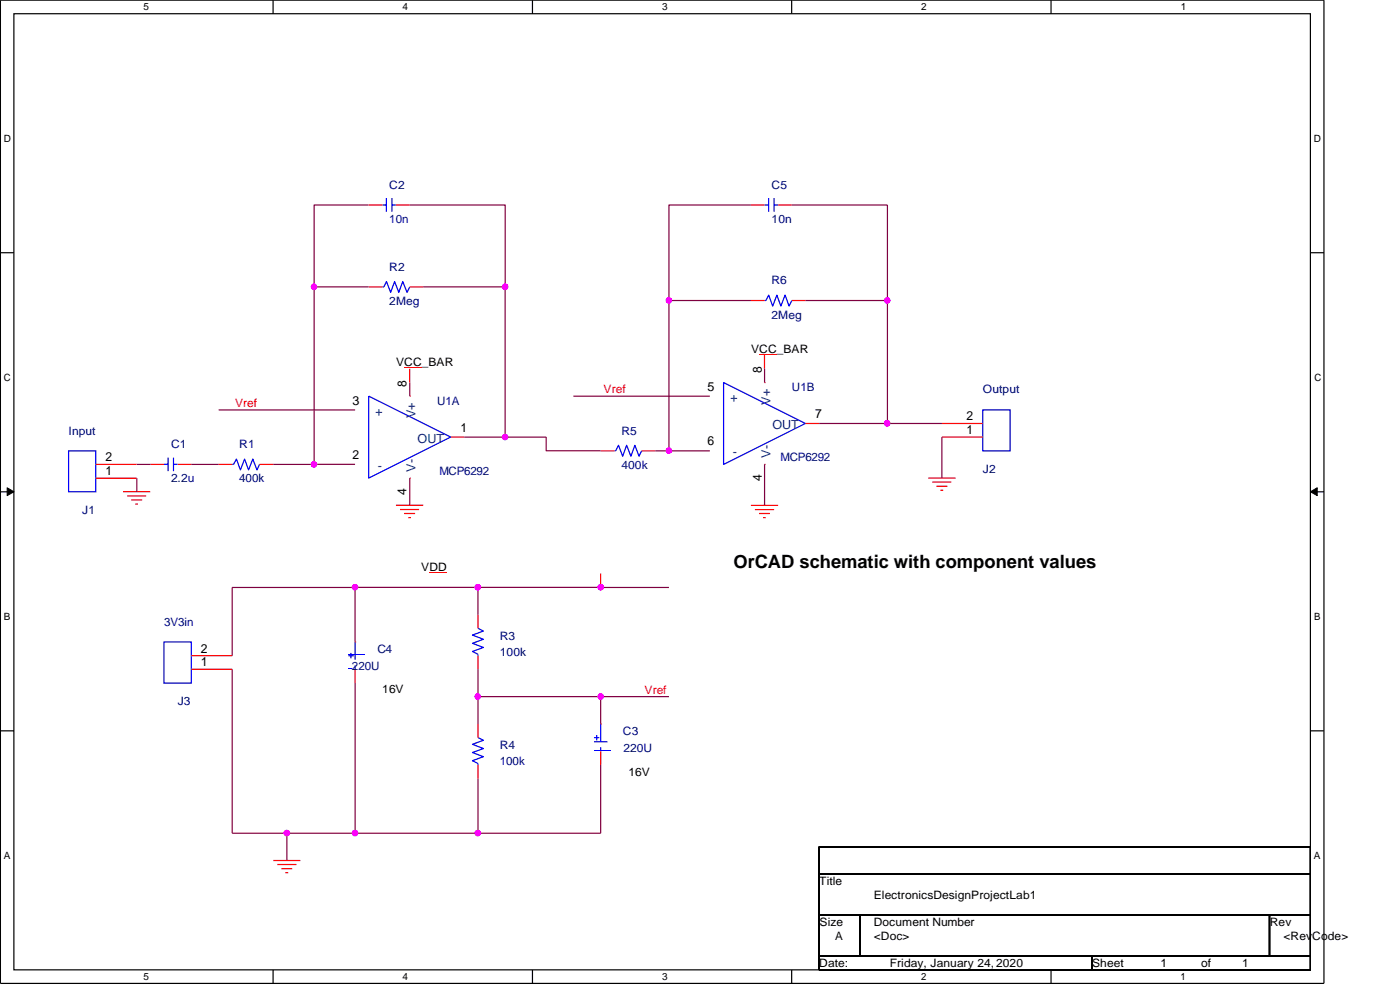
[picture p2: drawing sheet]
<svg xmlns="http://www.w3.org/2000/svg" width="297mm" height="210mm" viewBox="0 0 297 210" stroke-linecap="round" stroke-linejoin="round" font-family="sans-serif">
<g fill="none" stroke="#000" stroke-width=".25">
<path d="M.1 0h280.8v208.5h-280.8zM2.9 2.9h275.1v202.7h-275.1zM57.9 0v2.9M113 0v2.9M168 0v2.9M223 0v2.9M.1 53.6h2.9M278 53.6h2.9M.1 104.3h2.9M278 104.3h2.9M.1 154.9h2.9M278 154.9h2.9"/>
<path d="M173.8 179.5h104.2v5.8h-104.2zM173.8 185.3h104.2v8.7h-104.2zM173.8 194h8.7v8.7h-8.7zM182.5 194h86.9v8.7h-86.9zM269.4 194h8.6v8.7h-8.6zM57.9 205.6v2.9M113 205.6v2.9M168 205.6v2.9M173.8 202.7h57.9v2.9h-57.9zM223 205.6v2.9M231.7 202.7h46.3v2.9h-46.3z"/>
</g>
<path d="M1.5 103.4l1.5 .9-1.5 .8zM278 104.3l1.5-.9v1.7z" fill="#000"/>
<path d="M1.5 103.4l1.5 .9-1.5 .8zM278 104.3l1.5-.9v1.7z" fill="none" stroke="#000" stroke-width=".21"/>
<g fill="none" stroke="#f00" stroke-width=".25">
<path d="M78.2 43.5h3M84 43.5h2.9M159.3 43.5h2.9M165.1 43.5h2.9M78.2 60.8h3M86.9 78.2v2.9M86.9 60.8h2.9M159.3 63.7h2.9M162.2 75.3v2.9M168 63.7h2.9M20.3 98.5h8.7M31.9 98.5h2.9"/>
<path d="M37.7 98.5h2.9M46.4 98.5h2.9M55.1 98.5h2.9M86.9 84h.1M95.6 92.7h2.9M127.5 95.6h2.9M136.1 95.6h3M162.2 81.1h.1M162.2 98.5h.1M170.9 89.8h2.9M199.8 89.8h8.7M199.8 92.7h8.7"/>
<path d="M20.3 101.4h8.7M26.1 104.2h5.8M27 105.1h4M27.8 106h2.4M28.7 106.9h.6M84 107.1h5.8M84.9 108h4M85.7 108.9h2.4M86.6 109.7h.6M86.9 101.4h.1M159.3 107.1h5.8M160.2 108h4.1"/>
<path d="M161.1 108.9h2.2M161.9 109.7h.6M197 101.4h5.8M197.8 102.2h4.1M198.7 103.1h2.3M199.5 103.9h.6M40.6 139h8.7M75.4 136.1h.1M101.4 130.3v2.9M101.4 139v2.9M127.4 121.6v2.9M40.6 141.9h8.7"/>
<path d="M75.4 141.9v2.9M101.4 153.5v2.9M127.5 153.5h.1M127.5 159.3v2.9M101.4 162.2v2.9M58 182.4h5.7M58.8 183.3h4.1M59.7 184.2h2.3M60.6 185h.6"/>
</g>
<g fill="none" stroke="#00f" stroke-width=".25">
<path d="M81.1 43.5h.9M82 42v2.9M83.2 43.5h.8M83.2 42v2.9M162.2 43.5h.9M163.1 42v2.9M164.2 42v2.9M164.2 43.5h.9M81.2 60.8h.2l.6-1.1 .9 2.3 .8-2.3 .9 2.3 .9-2.3 .9 2.3 .5-1.2M162.2 63.7h.3l.6-1.1 .9 2.3 .8-2.3 .9 2.3 .9-2.3 .8 2.3 .6-1.2M14.6 95.6h5.7v8.7h-5.7zM34.8 98.4h.9"/>
<path d="M35.7 97v2.9M36.8 97v2.9M36.8 98.4h.9M55.1 98.4l-.6 1.2-.9-2.3-.9 2.3-.8-2.3-.9 2.3-.8-2.3-.6 1.1-.3 .1M78.2 84l17.4 8.7-17.4 8.7zM130.4 95.6h.2l.6-1.2 .9 2.3 .9-2.3 .9 2.3 .8-2.3 .9 2.3 .5-1.1M153.5 81.1l17.4 8.7-17.4 8.7zM208.5 86.9h5.8v8.7h-5.8zM34.8 136.1h5.8v8.7h-5.8zM73.9 139h1.2M75.4 136.1v3.8M101.4 133.2l1.2 .6-2.4 .8 2.4 .9-2.4 .9 2.4 .9-2.4 .8 1.2 .6"/>
<path d="M101.4 156.4l1.2 .6-2.4 .8 2.4 .9-2.4 .8 2.4 .9-2.4 .9 1.2 .6M126 157.3h2.9M126 156.4h1.2M127.5 153.5v3.8"/>
</g>
<path d="M75.2 141.5h.3" fill="none" stroke="#00f" stroke-width=".85" stroke-linecap="butt"/>
<path d="M74.3 139h.3M126.5 156.4h.2" fill="none" stroke="#00f" stroke-width="1.1" stroke-linecap="butt"/>
<path d="M101.3 138.9h.2M101.3 162h.2" fill="none" stroke="#00f" stroke-width=".3"/>
<path d="M127.3 158.9h.3" fill="none" stroke="#00f" stroke-width=".89" stroke-linecap="butt"/>
<path d="M78.2 60.8h-11.5v37.6h8.6M40.6 98.5h5.8M58 98.5h8.7" fill="none" stroke="#7f003f" stroke-width=".25"/>
<circle cx="66.6" cy="98.5" r=".56" fill="#f0f"/>
<circle cx="66.6" cy="98.5" r=".56" fill="none" stroke="#f0f" stroke-width=".25"/>
<path d="M78.2 43.5h-11.5v17.3" fill="none" stroke="#7f003f" stroke-width=".25"/>
<circle cx="66.6" cy="60.8" r=".56" fill="#f0f"/>
<circle cx="66.6" cy="60.8" r=".56" fill="none" stroke="#f0f" stroke-width=".25"/>
<path d="M89.8 60.8h17.4v31.9M98.5 92.7h8.7M115.9 92.7v2.9h11.5" fill="none" stroke="#7f003f" stroke-width=".25"/>
<circle cx="107.2" cy="92.7" r=".55" fill="#f0f"/>
<circle cx="107.2" cy="92.7" r=".55" fill="none" stroke="#f0f" stroke-width=".25"/>
<path d="M86.9 43.5h20.3v17.3M107.2 92.7h8.7" fill="none" stroke="#7f003f" stroke-width=".25"/>
<circle cx="107.2" cy="60.8" r=".56" fill="#f0f"/>
<circle cx="107.2" cy="60.8" r=".56" fill="none" stroke="#f0f" stroke-width=".25"/>
<path d="M141.9 63.7h17.4M121.7 84h28.9M139.1 95.6h2.8" fill="none" stroke="#7f003f" stroke-width=".25"/>
<circle cx="141.9" cy="63.7" r=".56" fill="#f0f"/>
<circle cx="141.9" cy="63.7" r=".56" fill="none" stroke="#f0f" stroke-width=".25"/>
<path d="M141.9 63.7v31.9h8.7" fill="none" stroke="#7f003f" stroke-width=".25"/>
<circle cx="141.9" cy="95.5" r=".56" fill="#f0f"/>
<circle cx="141.9" cy="95.5" r=".56" fill="none" stroke="#f0f" stroke-width=".25"/>
<path d="M159.3 43.5h-17.4v20.2M173.8 89.8h14.5" fill="none" stroke="#7f003f" stroke-width=".25"/>
<circle cx="188.2" cy="89.7" r=".56" fill="#f0f"/>
<circle cx="188.2" cy="89.7" r=".56" fill="none" stroke="#f0f" stroke-width=".25"/>
<path d="M168 43.5h20.3v20.2M170.9 63.7h17.4M188.3 63.7v26.1h11.5" fill="none" stroke="#7f003f" stroke-width=".25"/>
<circle cx="188.3" cy="63.7" r=".56" fill="#f0f"/>
<circle cx="188.3" cy="63.7" r=".56" fill="none" stroke="#f0f" stroke-width=".25"/>
<path d="M49.3 124.5h26.1" fill="none" stroke="#7f003f" stroke-width=".25"/>
<circle cx="75.3" cy="124.5" r=".56" fill="#f0f"/>
<circle cx="75.3" cy="124.5" r=".56" fill="none" stroke="#f0f" stroke-width=".25"/>
<path d="M49.3 124.5v14.5M101.4 124.5h-26.1v11.6M127.4 124.5h-26v5.8" fill="none" stroke="#7f003f" stroke-width=".25"/>
<circle cx="101.4" cy="124.5" r=".56" fill="#f0f"/>
<circle cx="101.4" cy="124.5" r=".56" fill="none" stroke="#f0f" stroke-width=".25"/>
<circle cx="127.4" cy="124.5" r=".56" fill="#f0f"/>
<circle cx="127.4" cy="124.5" r=".56" fill="none" stroke="#f0f" stroke-width=".25"/>
<path d="M101.4 141.9v5.8h26.1M101.4 165v11.6" fill="none" stroke="#7f003f" stroke-width=".25"/>
<circle cx="101.4" cy="147.7" r=".56" fill="#f0f"/>
<circle cx="101.4" cy="147.7" r=".56" fill="none" stroke="#f0f" stroke-width=".25"/>
<circle cx="127.4" cy="147.7" r=".56" fill="#f0f"/>
<circle cx="127.4" cy="147.7" r=".56" fill="none" stroke="#f0f" stroke-width=".25"/>
<path d="M101.4 147.7v5.8M141.9 147.7h-14.4v5.8M49.3 176.7h11.6M127.5 162.2v14.5h-26.1" fill="none" stroke="#7f003f" stroke-width=".25"/>
<circle cx="101.4" cy="176.6" r=".56" fill="#f0f"/>
<circle cx="101.4" cy="176.6" r=".56" fill="none" stroke="#f0f" stroke-width=".25"/>
<path d="M49.3 141.9v34.8M75.4 144.8v31.9h26M75.4 176.7h-14.5v5.8" fill="none" stroke="#7f003f" stroke-width=".25"/>
<circle cx="60.9" cy="176.6" r=".57" fill="#f0f"/>
<circle cx="60.9" cy="176.6" r=".57" fill="none" stroke="#f0f" stroke-width=".25"/>
<circle cx="75.3" cy="176.6" r=".57" fill="#f0f"/>
<circle cx="75.3" cy="176.6" r=".57" fill="none" stroke="#f0f" stroke-width=".25"/>
<path d="M162.2 78.2v2.9M29 98.5h2.9M46.4 86.9h29M86.9 81.1v2.9M162.2 98.4v8.7M199.8 92.7v8.7M29 101.4v2.9M86.9 101.4v5.7M127.5 124.5h14.4" fill="none" stroke="#7f003f" stroke-width=".25"/>
<circle cx="66.6" cy="98.5" r=".56" fill="#f0f"/>
<circle cx="66.6" cy="98.5" r=".56" fill="none" stroke="#f0f" stroke-width=".25"/>
<circle cx="66.6" cy="60.8" r=".56" fill="#f0f"/>
<circle cx="66.6" cy="60.8" r=".56" fill="none" stroke="#f0f" stroke-width=".25"/>
<circle cx="107.2" cy="92.7" r=".55" fill="#f0f"/>
<circle cx="107.2" cy="92.7" r=".55" fill="none" stroke="#f0f" stroke-width=".25"/>
<circle cx="107.2" cy="60.8" r=".56" fill="#f0f"/>
<circle cx="107.2" cy="60.8" r=".56" fill="none" stroke="#f0f" stroke-width=".25"/>
<circle cx="141.9" cy="63.7" r=".56" fill="#f0f"/>
<circle cx="141.9" cy="63.7" r=".56" fill="none" stroke="#f0f" stroke-width=".25"/>
<circle cx="141.9" cy="95.5" r=".56" fill="#f0f"/>
<circle cx="141.9" cy="95.5" r=".56" fill="none" stroke="#f0f" stroke-width=".25"/>
<circle cx="188.2" cy="89.7" r=".56" fill="#f0f"/>
<circle cx="188.2" cy="89.7" r=".56" fill="none" stroke="#f0f" stroke-width=".25"/>
<circle cx="188.3" cy="63.7" r=".56" fill="#f0f"/>
<circle cx="188.3" cy="63.7" r=".56" fill="none" stroke="#f0f" stroke-width=".25"/>
<circle cx="75.3" cy="124.5" r=".56" fill="#f0f"/>
<circle cx="75.3" cy="124.5" r=".56" fill="none" stroke="#f0f" stroke-width=".25"/>
<circle cx="101.4" cy="124.5" r=".56" fill="#f0f"/>
<circle cx="101.4" cy="124.5" r=".56" fill="none" stroke="#f0f" stroke-width=".25"/>
<circle cx="127.4" cy="124.5" r=".56" fill="#f0f"/>
<circle cx="127.4" cy="124.5" r=".56" fill="none" stroke="#f0f" stroke-width=".25"/>
<circle cx="101.4" cy="147.7" r=".56" fill="#f0f"/>
<circle cx="101.4" cy="147.7" r=".56" fill="none" stroke="#f0f" stroke-width=".25"/>
<circle cx="127.4" cy="147.7" r=".56" fill="#f0f"/>
<circle cx="127.4" cy="147.7" r=".56" fill="none" stroke="#f0f" stroke-width=".25"/>
<circle cx="101.4" cy="176.6" r=".56" fill="#f0f"/>
<circle cx="101.4" cy="176.6" r=".56" fill="none" stroke="#f0f" stroke-width=".25"/>
<circle cx="60.9" cy="176.6" r=".57" fill="#f0f"/>
<circle cx="60.9" cy="176.6" r=".57" fill="none" stroke="#f0f" stroke-width=".25"/>
<circle cx="75.3" cy="176.6" r=".57" fill="#f0f"/>
<circle cx="75.3" cy="176.6" r=".57" fill="none" stroke="#f0f" stroke-width=".25"/>
<path d="M85.8 78h3.7M161.1 75.1h3.7M91.1 121.4h3.7" fill="none" stroke="#f00" stroke-width=".21"/>
<path d="M73.9 138.8h3.5" fill="none" stroke="#00f" stroke-width=".21"/>
<path d="M73.9 141.6h.8v.2h-.8z" fill-rule="evenodd" fill="#00f"/>
<path d="M126 159.1h3.5" fill="none" stroke="#00f" stroke-width=".21"/>
<text font-size="3.9" x="155.6" y="120.4">OrCAD schematic with component values</text>
<g font-size="2.7">
<text x="86.3" y="82" transform="rotate(-90 86.3 82)">8</text>
<text x="150.1" y="82.9">5</text>
<text x="161.6" y="79.1" transform="rotate(-90 161.6 79.1)">8</text>
<text x="74.8" y="85.8">3</text>
<text x="173" y="88.6">7</text>
<text x="205.1" y="89">2</text>
<text x="97.7" y="91.5">1</text>
<text x="150.1" y="94.4">6</text>
<text x="205.1" y="92">1</text>
<text x="22.4" y="97.7">2</text>
<text x="22.4" y="100.7">1</text>
<text x="74.8" y="97.3">2</text>
<text x="161.6" y="102" transform="rotate(-90 161.6 102)">4</text>
<text x="86.3" y="104.9" transform="rotate(-90 86.3 104.9)">4</text>
<text x="42.6" y="138.4">2</text>
<text x="42.6" y="141.3">1</text>
</g>
<g font-size="2.7" fill="#003f7f">
<text x="79.7" y="88.2">+</text>
<text x="88.2" y="88.7" transform="rotate(-90 88.2 88.7)">V+</text>
<text x="155" y="85.3">+</text>
<text x="163.5" y="85.8" transform="rotate(-90 163.5 85.8)">V+</text>
<text x="88.6" y="94">OUT</text>
<text x="163.9" y="91">OUT</text>
<text x="80.2" y="99.6">-</text>
<text x="88.2" y="100" transform="rotate(-90 88.2 100)">V-</text>
<text x="155.5" y="96.7">-</text>
<text x="163.5" y="97.1" transform="rotate(-90 163.5 97.1)">V-</text>
</g>
<g font-size="2.5" fill="#00007f">
<text x="82.6" y="40">C2</text>
<text x="163.7" y="40">C5</text>
<text x="82.6" y="47.3">10n</text>
<text x="163.7" y="47.3">10n</text>
<text x="82.6" y="57.4">R2</text>
<text x="82.6" y="64.6">2Meg</text>
<text x="163.7" y="60.3">R6</text>
<text x="163.7" y="67.5">2Meg</text>
<text x="168" y="82.9">U1B</text>
<text x="208.6" y="83.4">Output</text>
<text x="92.7" y="85.8">U1A</text>
<text x="14.6" y="92.1">Input</text>
<text x="36.3" y="95.1">C1</text>
<text x="50.8" y="95">R1</text>
<text x="131.8" y="92.1">R5</text>
<text x="93.2" y="100.7">MCP6292</text>
<text x="131.8" y="99.4">400k</text>
<text x="165.6" y="97.7">MCP6292</text>
<text x="208.6" y="100.3">J2</text>
<text x="36.3" y="102.3">2.2u</text>
<text x="50.8" y="102.3">400k</text>
<text x="17.4" y="109">J1</text>
<text x="34.8" y="132.7">3V3in</text>
<text x="106.1" y="135.6">R3</text>
<text x="74.7" y="142">220U</text>
<text x="80.1" y="138.5">C4</text>
<text x="106.1" y="139.1">100k</text>
<text x="37.7" y="149.4">J3</text>
<text x="132.2" y="155.8">C3</text>
<text x="106.1" y="158.7">R4</text>
<text x="132.3" y="159.3">220U</text>
<text x="106.1" y="162.2">100k</text>
</g>
<g font-size="2.5">
<text x="84" y="77.7">VCC_BAR</text>
<text x="159.4" y="74.8">VCC_BAR</text>
<text x="89.4" y="121.1">VDD</text>
<text x="81.1" y="146.9">16V</text>
<text x="133.3" y="164.5">16V</text>
<text x="173.8" y="187.7">Title</text>
<text x="185.4" y="190.6">ElectronicsDesignProjectLab1</text>
<text x="173.9" y="196.3">Size</text>
<text x="185.4" y="196.3">Document Number</text>
<text x="269.4" y="196.3">Rev</text>
<text x="177.2" y="199.3">A</text>
<text x="185.4" y="199.3">&lt;Doc&gt;</text>
<text x="272.3" y="199.3">&lt;RevCode&gt;</text>
<text x="173.8" y="205.1">Date:</text>
<text x="188.8" y="205.1">Friday, January 24, 2020</text>
<text x="231.7" y="205.1">Sheet</text>
<text x="246.2" y="205.1">1</text>
<text x="254.9" y="205.1">of</text>
<text x="263.6" y="205.1">1</text>
</g>
<g font-size="2.5" fill="#f00">
<text x="128.1" y="83.4">Vref</text>
<text x="49.9" y="86.3">Vref</text>
<text x="136.8" y="147.1">Vref</text>
</g>
<g font-size="2.1">
<text x="30.4" y="2.2">5</text>
<text x="85.4" y="2.2">4</text>
<text x="140.5" y="2.2">3</text>
<text x="195.5" y="2.2">2</text>
<text x="250.5" y="2.2">1</text>
<text x=".8" y="30.1">D</text>
<text x="278.8" y="30.1">D</text>
<text x=".8" y="80.8">C</text>
<text x="278.9" y="80.7">C</text>
<text x=".8" y="131.5">B</text>
<text x="278.8" y="131.5">B</text>
<text x=".8" y="182.2">A</text>
<text x="278.8" y="182.2">A</text>
<text x="30.4" y="207.8">5</text>
<text x="85.4" y="207.8">4</text>
<text x="140.5" y="207.8">3</text>
<text x="195.5" y="207.8">2</text>
<text x="250.5" y="207.8">1</text>
</g>
</svg>
